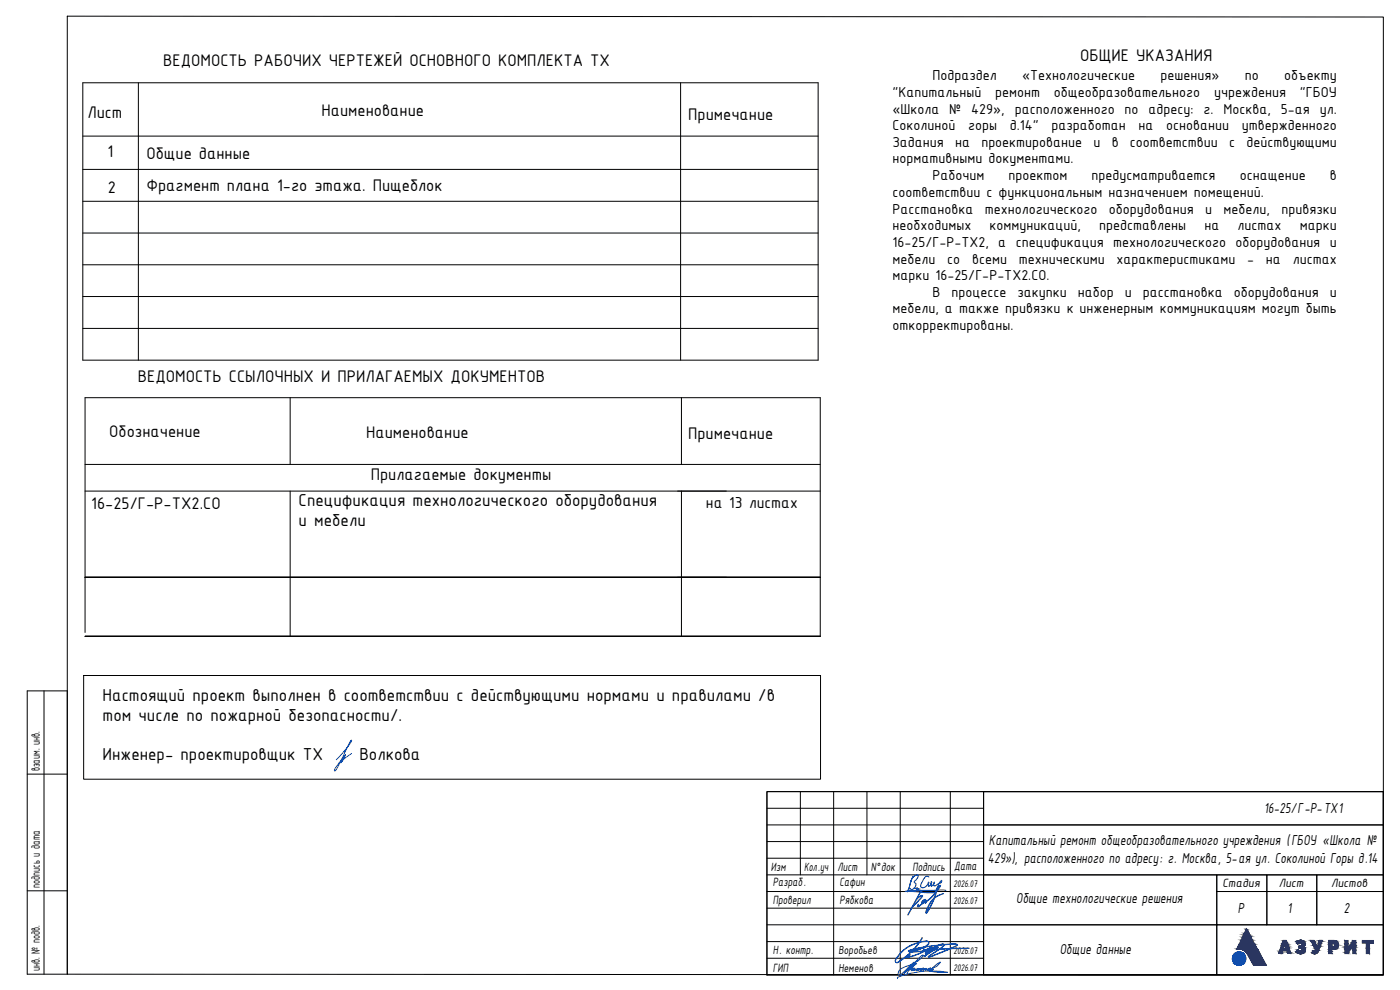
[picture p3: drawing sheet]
<svg xmlns="http://www.w3.org/2000/svg" width="420mm" height="297mm" viewBox="0 0 420 297" stroke-linecap="round" stroke-linejoin="round" font-family="sans-serif">
<g fill="none" stroke="#000" stroke-width=".3">
<path d="M20.2 4.9l395 .2v287.4l-395-.2zM24.8 24.8h220.7v83.3h-220.7zM41.5 24.8v83.3M204.3 24.8v83.3M24.8 40.8h220.7M24.8 50.8h220.7M24.8 60.4h220.7M24.8 69.9h220.7M24.8 79.4h220.7M24.8 89h220.7M24.8 98.5h220.7M87.1 119.3v20"/>
<path d="M204.5 119.3v20M25.5 139.3h220.7M25.5 147.3h220.7M87.1 147.3v43.6M204.5 147.3v43.6M25.5 173.2h220.7M25.5 189.8v-70.5h220.7v71.6h-220.7M8.2 207.3h12v85h-12zM13.2 207.3v85M25.1 202.7h221.2v31.1h-221.2zM8.2 232.3h12M8.2 267.3h12"/>
</g>
<!-- layer: _0 -->
<path d="M105.5 226.1l-2 1.4-1.2 1.4 1.3-2.4-2.9 3.8-.3 1 .5-.4 .7-1.2 3.8-7.6v.5l-.6 .9-3.9 4.5" fill="none" stroke="#2945fb" stroke-width=".3"/>
<!-- layer: _STAMP -->
<g fill="none" stroke="#000" stroke-width=".3">
<path d="M230.2 237.5h185v55h-185zM240.2 237.5v25M250.2 237.5v55M260.2 237.5v25M270.2 237.5v55M285.2 237.5v55M295.2 237.5h120v10h-120zM295.2 237.5v55M230.2 242.5h65M230.2 247.5h65M230.2 252.5h65M230.2 257.5h65"/>
<path d="M295.2 247.5h120v15h-120zM230.2 262.5h65M230.2 267.5h65M230.2 272.5h65M230.2 277.5h65M295.2 277.5h70v15h-70zM295.2 262.5h70v15h-70zM365.2 262.5h15v5h-15zM365.2 267.5h15v10h-15zM365.2 277.5h50v15h-50zM380.2 262.5h15v5h-15zM380.2 267.5h15v10h-15z"/>
<path d="M395.2 262.5h20v5h-20zM395.2 267.5h20v10h-20zM230.2 282.5h65M230.2 287.5h65"/>
</g>
<g fill="#2a3756" stroke="#2a3756" stroke-width=".3">
<path d="M371.1 284.8h.3z"/>
<path d="M373.6 285.4h4.1z"/>
<path d="M400 283h1.5z"/>
<path d="M400.5 283.1h1.1z"/>
<path d="M400.5 284h1.1z"/>
<path d="M393.4 282.2h.5z"/>
<path d="M393.7 285.9h1.6z"/>
<path d="M393.8 285.9h1.4z"/>
<path d="M394.3 286.1h.5z"/>
<path d="M390.2 282.1h.3z"/>
<path d="M390.7 283.4h.9z"/>
<path d="M390.3 283.7h1.2z"/>
<path d="M390 283.7h1.5z"/>
<path d="M390.4 284.5h1.3z"/>
<path d="M390.5 285.3h1.2z"/>
<path d="M390.1 286.1h.6z"/>
<path d="M383.8 286.1h.9z"/>
<path d="M386.4 286.1h1z"/>
<path d="M374 278.8l.2 .2zM374 278.8l.2 .2z"/>
<path d="M374 279l.3 .1zM374 279l.3 .1h-.4z"/>
<path d="M373.9 279.1l.8 .7-.4-.7zM373.9 279.1l.8 .7h-1.2z"/>
<path d="M373.5 279.8l1.3 .2-.1-.2zM373.5 279.8l1.3 .2h-1.4z"/>
<path d="M373.4 280l1.7 .5-.3-.5zM373.4 280l1.7 .5h-1.9z"/>
<path d="M373.2 280.5l2.1 .5-.2-.5zM373.2 280.5l2.1 .5h-2.3z"/>
<path d="M373 281l2.5 .2-.2-.2zM373 281l2.5 .2h-2.6z"/>
<path d="M372.9 281.2l3 .8-.4-.8zM372.9 281.2l3 .8h-3.4z"/>
<path d="M372.5 282l3.4 .1zM372.5 282l3.4 .1z"/>
<path d="M372.4 282.1l4.2 1.1-.7-1.1zM372.4 282.1l4.2 1.1h-4.7z"/>
<path d="M371.9 283.2l4.8 .2-.1-.2zM371.9 283.2l4.8 .2h-4.9z"/>
<path d="M371.8 283.4l5.2 .7-.3-.7zM371.8 283.4l5.2 .7h-5.6z"/>
<path d="M371.4 284.1l5.7 .1zM371.4 284.1l5.7 .1z"/>
<path d="M371.4 284.2l5.9 .4-.2-.4zM371.4 284.2l5.9 .4h-6.1z"/>
<path d="M371.2 284.6l6.2 .2-.1-.2zM371.2 284.6l6.2 .2h-6.3z"/>
<path d="M371.1 284.8h.6zM371.1 284.8h.8z"/>
<path d="M371.9 284.8h5.5zM371.9 284.8h5.5z"/>
<path d="M371.1 284.8h.3zM371.1 284.8h.6z"/>
<path d="M372 284.8h5.4zM372 284.8h5.4z"/>
<path d="M372.2 284.8h5.2zM372.2 284.8h5.2z"/>
<path d="M372.3 284.8h5.1zM372.3 284.8h5.1z"/>
<path d="M372.4 284.8h5zM372.4 284.8h5z"/>
<path d="M372.6 284.8l4.9 .1zM372.6 284.8l4.9 .1z"/>
<path d="M372.7 284.9l4.8 .1zM372.7 284.9l4.8 .1z"/>
<path d="M372.9 285l4.6 .1zM372.9 285l4.6 .1z"/>
<path d="M373 285.1h4.6zM373 285.1h4.6z"/>
<path d="M373.2 285.1l4.5 .1zM373.2 285.1l4.5 .1z"/>
<path d="M373.4 285.2l4.3 .1zM373.4 285.2l4.3 .1z"/>
<path d="M373.5 285.3l4.2 .1zM373.5 285.3l4.2 .1zM373.6 285.4h4.1z"/>
<path d="M373.7 285.4l4.1 .2zM373.7 285.4l4.1 .2z"/>
<path d="M373.8 285.6l4.1 .1zM373.8 285.6l4.1 .1z"/>
<path d="M373.9 285.7l4.1 .1zM373.9 285.7l4.1 .1z"/>
<path d="M374.1 285.8l3.9 .1zM374.1 285.8l3.9 .1z"/>
<path d="M374.1 285.9l4 .2zM374.1 285.9l4 .2z"/>
<path d="M374.2 286.1l4 .1zM374.2 286.1l4 .1z"/>
<path d="M374.3 286.2l4 .2-.1-.2zM374.3 286.2l4 .2h-3.9z"/>
<path d="M374.4 286.4l4.1 .4-.2-.4zM374.4 286.4l4.1 .4h-3.8z"/>
<path d="M374.7 286.8l4.1 .5-.3-.5zM374.7 286.8l4.1 .5h-3.9zM374.9 287.3h3.9zM374.9 287.3h3.9z"/>
<path d="M374.9 287.3l4.2 .7-.3-.7zM374.9 287.3l4.2 .7h-3.8z"/>
<path d="M375.3 288l3.9 .1-.1-.1zM375.3 288l3.9 .1h-3.8z"/>
<path d="M375.4 288.1l4.1 .5-.3-.5zM375.4 288.1l4.1 .5h-3.9z"/>
<path d="M375.6 288.6l4.2 .5-.3-.5zM375.6 288.6l4.2 .5h-3.9z"/>
<path d="M375.9 289.1l4.1 .5-.2-.5zM375.9 289.1l4.1 .5h-3.8z"/>
<path d="M376.2 289.6h3.2zM376.2 289.6h3.8z"/>
<path d="M376.2 289.6h1.9zM376.2 289.6h3.2z"/>
<path d="M408.9 282.2l3.3 .4v-.4zM408.9 282.2l3.3 .4h-3.3z"/>
<path d="M408.9 282.6l3.3 .4v-.4zM408.9 282.6l3.3 .4h-3.3z"/>
<path d="M410 283l1 1.6v-1.6zM410 283l1 1.6h-1z"/>
<path d="M410 284.6l1 1.5v-1.5zM410 284.6l1 1.5h-1z"/>
<path d="M406 282.2l.9 .6v-.6zM406 282.2l.9 .6h-1.3z"/>
<path d="M403.6 282.2l1 1v-1zM403.6 282.2l1 1h-1z"/>
<path d="M405.6 282.8l1.3 .8v-.8zM405.6 282.8l1.3 .8h-1.8z"/>
<path d="M406 283.6h.9zM406 283.6h.9z"/>
<path d="M405.1 283.6h.9zM405.1 283.6h.9z"/>
<path d="M405.1 283.6h.9zM405.1 283.6l.9 .1z"/>
<path d="M406 283.6l.9 .2v-.2zM406 283.6l.9 .2h-.9z"/>
<path d="M405.1 283.7l.7 .2 .2-.2zM405.1 283.7l.7 .2h-.8z"/>
<path d="M405 283.9l.8 .1zM405 283.9l.8 .1z"/>
<path d="M403.6 283.2l.9 .8 .1-.8zM403.6 283.2l.9 .8h-.9z"/>
<path d="M406 283.8l.9 .3v-.3zM406 283.8l.9 .3h-.9z"/>
<path d="M403.6 284l.9 .1v-.1zM403.6 284l.9 .1h-.9z"/>
<path d="M406 284.1l.9 .1zM406 284.1l.9 .1z"/>
<path d="M404.9 284l.7 .3 .2-.3zM404.9 284l.7 .3h-.9z"/>
<path d="M404.7 284.3h.9zM404.7 284.3l.9 .1z"/>
<path d="M403.6 284.1l.9 .3v-.3zM403.6 284.1l.9 .3h-.9z"/>
<path d="M404.7 284.4l.8 .2 .1-.2zM404.7 284.4l.8 .2h-.9z"/>
<path d="M404.6 284.6h.9zM404.6 284.6l.8 .1z"/>
<path d="M403.6 284.4l.9 .3v-.3zM403.6 284.4l.9 .3h-.9z"/>
<path d="M403.6 284.7l1.7 .1 .1-.1zM403.6 284.7l1.7 .1h-1.7z"/>
<path d="M406 284.2l.9 .8v-.8zM406 284.2l.9 .8h-.9z"/>
<path d="M403.6 284.8l1.1 1 .6-1zM403.6 284.8l1.1 1h-1.1z"/>
<path d="M406 285l.9 1.1v-1.1zM406 285l.9 1.1h-.9z"/>
<path d="M403.6 285.8l1 .3 .1-.3zM403.6 285.8l1 .3h-1z"/>
<path d="M398.7 282.2h1.8zM398.7 282.2h1.8z"/>
<path d="M398.7 282.2h1.9zM398.7 282.2h1.9z"/>
<path d="M398.7 282.2h2zM398.7 282.2h2z"/>
<path d="M398.7 282.2l2.2 .1zM398.7 282.2l2.2 .1z"/>
<path d="M398.7 282.3h2.3zM398.7 282.3h2.3z"/>
<path d="M398.7 282.3l2.5 .1zM398.7 282.3l2.5 .1z"/>
<path d="M398.7 282.4l2.6 .1zM398.7 282.4l2.6 .1z"/>
<path d="M398.7 282.5l2.6 .1zM398.7 282.5l2.6 .1z"/>
<path d="M398.7 282.6l2.7 .1zM398.7 282.6l2.7 .1z"/>
<path d="M398.7 282.7l2.7 .1zM398.7 282.7l2.7 .1z"/>
<path d="M398.7 282.8l2.8 .1zM398.7 282.8l2.8 .1z"/>
<path d="M398.7 282.9l2.8 .1zM398.7 282.9l2.8 .1z"/>
<path d="M399.7 283h1.8zM399.7 283h1.8zM400 283h1.5z"/>
<path d="M400.3 283h1.3zM400.3 283h1.3z"/>
<path d="M400.4 283l1.2 .1zM400.4 283l1.2 .1z"/>
<path d="M400.4 283.1h1.2zM400.4 283.1h1.2zM400.5 283.1h1.1z"/>
<path d="M400.5 283.1l1.1 .1zM400.5 283.1l1.1 .1z"/>
<path d="M400.6 283.2l1 .1zM400.6 283.2l1 .1z"/>
<path d="M400.6 283.3h1zM400.6 283.3h1zM400.6 283.3h1zM400.6 283.3h1z"/>
<path d="M398.7 283l1 .5v-.5zM398.7 283l1 .5h-1z"/>
<path d="M400.6 283.3l1.1 .2-.1-.2zM400.6 283.3l1.1 .2h-1.1zM400.6 283.5h1.1zM400.6 283.5h1.1z"/>
<path d="M400.6 283.5h1.1zM400.6 283.5l1 .2z"/>
<path d="M400.6 283.7h1zM400.6 283.7h1z"/>
<path d="M400.6 283.7h1zM400.6 283.7h1z"/>
<path d="M400.6 283.7l1 .1zM400.6 283.7l1 .1z"/>
<path d="M400.6 283.8h1zM400.6 283.8h1z"/>
<path d="M400.6 283.8h1zM400.6 283.8l1 .1z"/>
<path d="M400.6 283.9l1 .1zM400.6 283.9l1 .1zM400.5 284h1.1z"/>
<path d="M400.5 284h1.1zM400.5 284h1.1z"/>
<path d="M400.4 284h1.2zM400.3 284h1.3z"/>
<path d="M400.3 284h1.3zM400.3 284h1.2z"/>
<path d="M400.3 284l1.2 .1zM400 284.1h1.5z"/>
<path d="M398.7 283.5l1 .6v-.6zM398.7 283.5l1 .6h-1z"/>
<path d="M398.7 284.1h2.8zM398.7 284.1h2.8z"/>
<path d="M398.7 284.1h2.8zM398.7 284.1h2.8z"/>
<path d="M398.7 284.1h2.8zM398.7 284.1l2.8 .1z"/>
<path d="M398.7 284.2l2.7 .2 .1-.2zM398.7 284.2l2.7 .2h-2.7z"/>
<path d="M398.7 284.4h2.7zM398.7 284.4l2.6 .1z"/>
<path d="M398.7 284.5h2.6zM398.7 284.5l2.4 .1z"/>
<path d="M398.7 284.6h2.4zM398.7 284.6l2.2 .2z"/>
<path d="M398.7 284.8h2.2zM398.7 284.8h2.1z"/>
<path d="M398.7 284.8h2.1zM398.7 284.8h1.9z"/>
<path d="M398.7 284.8h1.9zM398.7 284.8l1.7 .1z"/>
<path d="M398.7 284.9h1.4zM398.7 284.9h1.7z"/>
<path d="M398.7 284.9l1 .6v-.6zM398.7 284.9l1 .6h-1z"/>
<path d="M398.7 285.5l1 .6v-.6zM398.7 285.5l1 .6h-1z"/>
<path d="M393.4 282.2h1zM393.4 282.2h1z"/>
<path d="M395.9 282.2h.9zM395.9 282.2h.9z"/>
<path d="M395.9 282.2h1zM395.9 282.2h1z"/>
<path d="M395.9 282.2h1zM395.9 282.2l1 .1z"/>
<path d="M395.9 282.3l.9 .2 .1-.2zM395.9 282.3l.9 .2h-1z"/>
<path d="M393.4 282.2l1.2 .4-.2-.4zM393.4 282.2l1.2 .4h-1z"/>
<path d="M393.6 282.6h1zM393.6 282.6h1z"/>
<path d="M395.8 282.5l.8 .5 .2-.5zM395.8 282.5l.8 .5h-1z"/>
<path d="M395.6 283l1 .1zM395.6 283l1 .1z"/>
<path d="M393.6 282.6l1.3 .7-.3-.7zM393.6 282.6l1.3 .7h-.9z"/>
<path d="M394 283.3l1.1 .2-.2-.2zM394 283.3l1.1 .2h-1z"/>
<path d="M395.6 283.1l.7 .6 .3-.6zM395.6 283.1l.7 .6h-.9z"/>
<path d="M394.1 283.5l1 .2v-.2zM394.1 283.5l1 .2h-.9z"/>
<path d="M395.4 283.7l.8 .2 .1-.2zM395.4 283.7l.8 .2h-.8z"/>
<path d="M395.4 283.9h.8zM395.4 283.9l.8 .1z"/>
<path d="M394.2 283.7l1.1 .3-.2-.3zM394.2 283.7l1.1 .3h-1z"/>
<path d="M395.3 284l.9 .1zM395.3 284l.9 .1z"/>
<path d="M395.3 284.1h.9zM395.3 284.1h.9z"/>
<path d="M394.3 284l1 .1zM394.3 284l1 .1z"/>
<path d="M394.3 284.1l1.7 .4 .2-.4zM394.3 284.1l1.7 .4h-1.5z"/>
<path d="M394.5 284.5l1.4 .2 .1-.2zM394.5 284.5l1.4 .2h-1.3z"/>
<path d="M394.6 284.7l1.2 .4 .1-.4zM394.6 284.7l1.2 .4h-1z"/>
<path d="M394.8 285.1h1zM394.8 285.1h1z"/>
<path d="M394.8 285.1h1zM394.8 285.1l.9 .1zM394.8 285.2h.9zM394.8 285.2h.9z"/>
<path d="M394.8 285.2l.9 .1zM394.8 285.2l.9 .1z"/>
<path d="M394.1 285.2l.2 .1zM394.1 285.2l.2 .1z"/>
<path d="M394.8 285.3h.9zM394.8 285.3h.9z"/>
<path d="M394 285.3h.4zM394 285.3h.4zM394 285.3h.4zM394 285.3h.4z"/>
<path d="M394.8 285.3l.9 .1zM394.7 285.4h1z"/>
<path d="M394 285.3l.5 .1zM394 285.3l.5 .1z"/>
<path d="M394.7 285.4h1zM394.6 285.4h1.1z"/>
<path d="M394 285.4h.6zM394 285.4h.6z"/>
<path d="M394 285.4h1.7zM394 285.4h1.6z"/>
<path d="M394 285.4h1.6zM394 285.4l1.6 .1z"/>
<path d="M394 285.5l1.5 .2 .1-.2zM394 285.5l1.5 .2h-1.7z"/>
<path d="M393.8 285.7h1.7zM393.8 285.7h1.7z"/>
<path d="M393.8 285.7h1.7zM393.8 285.7l1.6 .1z"/>
<path d="M393.7 285.8h1.7zM393.7 285.8l1.6 .1zM393.7 285.9h1.6z"/>
<path d="M393.7 285.9h1.6zM393.7 285.9h1.6z"/>
<path d="M393.8 285.9h1.5zM393.8 285.9h1.4zM393.8 285.9h1.4z"/>
<path d="M393.9 285.9h1.3zM393.9 285.9l1.2 .1z"/>
<path d="M394 286h1.1zM394 286h1.1z"/>
<path d="M394 286h1.1zM394 286l1.1 .1z"/>
<path d="M394.1 286.1h1zM394.1 286.1h.9z"/>
<path d="M394.1 286.1h.9zM394.1 286.1h.9z"/>
<path d="M394.2 286.1h.8zM394.2 286.1h.6zM394.3 286.1h.5z"/>
<path d="M394.4 286.2h.2zM394.3 286.1l.3 .1z"/>
<path d="M390.2 282.1h.4zM390.1 282.1h.5z"/>
<path d="M390.1 282.1h.6zM390.1 282.1h.6z"/>
<path d="M390.1 282.1l.7 .1zM389.9 282.2h.9z"/>
<path d="M389.9 282.2h.9zM389.8 282.2h1z"/>
<path d="M389.8 282.2h1.1zM389.7 282.2h1.2z"/>
<path d="M389.7 282.2h1.3zM389.6 282.2h1.4z"/>
<path d="M389.6 282.2l1.4 .1zM389.6 282.3h1.4z"/>
<path d="M389.6 282.3h1.6zM389.4 282.3h1.8z"/>
<path d="M389.4 282.3h1.8zM389.4 282.3h1.8z"/>
<path d="M389.4 282.3l1.9 .1zM389.3 282.4h2z"/>
<path d="M389.3 282.4h2zM389.2 282.4h2.1z"/>
<path d="M389.2 282.4l2.2 .1zM389.2 282.5h2.2z"/>
<path d="M389.2 282.5l2.2 .1zM389 282.6h2.4z"/>
<path d="M389 282.6h2.5zM389 282.6h2.5z"/>
<path d="M389 282.6l2.5 .1v-.1zM389 282.6l2.5 .1h-2.4zM389.1 282.7h2.4zM389.1 282.7h2.4z"/>
<path d="M389.1 282.7l2.5 .2-.1-.2zM389.1 282.7l2.5 .2h-2.4z"/>
<path d="M389.2 282.9h2.4zM389.2 282.9h2.4z"/>
<path d="M389.3 282.9h.8zM389.3 282.9h.9z"/>
<path d="M390.2 282.9h1.4zM390.2 282.9h1.4z"/>
<path d="M389.3 282.9h.7zM389.3 282.9h.8z"/>
<path d="M390.3 282.9h1.3zM390.3 282.9h1.3z"/>
<path d="M390.4 282.9l1.2 .1zM390.4 282.9l1.2 .1zM390.5 283h1.1zM390.5 283h1.1z"/>
<path d="M389.3 282.9h.7zM389.3 282.9l.6 .1z"/>
<path d="M390.5 283h1.1zM390.5 283h1.1z"/>
<path d="M389.3 283h.6zM389.3 283h.4z"/>
<path d="M389.3 283l.4 .1zM389.3 283l.4 .1z"/>
<path d="M390.6 283l1.1 .1zM390.6 283l1.1 .1z"/>
<path d="M390.6 283.1h1.1zM390.6 283.1h1.1z"/>
<path d="M389.3 283.1h.4zM389.3 283.1h.3z"/>
<path d="M390.6 283.1l1.1 .1zM390.6 283.1l1.1 .1z"/>
<path d="M389.3 283.1h.3zM389.3 283.1l.2 .1z"/>
<path d="M390.7 283.2l1 .1zM390.7 283.2l1 .1zM390.7 283.3h1zM390.7 283.3h1z"/>
<path d="M390.7 283.3h1zM390.7 283.3l.9 .1zM390.7 283.4h.9zM390.7 283.4h.9z"/>
<path d="M390.7 283.4h.9zM390.7 283.4h.9zM390.7 283.4h.9z"/>
<path d="M390.7 283.4l.9 .1zM390.7 283.4l.9 .1zM390.6 283.5h1zM390.6 283.5h1z"/>
<path d="M390.6 283.5h1zM390.6 283.5l1 .1z"/>
<path d="M390.6 283.6h1zM390.6 283.6h1zM390.6 283.6h1zM390.6 283.6h1z"/>
<path d="M390.6 283.6h1zM390.6 283.6l.9 .1z"/>
<path d="M390.5 283.7h1zM390.4 283.7h1.1z"/>
<path d="M390.4 283.7h1.1zM390.3 283.7h1.2zM390.1 283.7h1.4z"/>
<path d="M390.1 283.7h1.4zM390 283.7h1.5zM389.8 283.7h1.7z"/>
<path d="M389.8 283.7h1.7zM389.8 283.7l1.6 .2z"/>
<path d="M389.8 283.9h1.6zM389.8 283.9l1.5 .1z"/>
<path d="M389.8 284h1.5zM389.8 284h1.4z"/>
<path d="M389.8 284h1.4zM389.8 284l1.4 .1z"/>
<path d="M389.8 284.1h1.4zM389.8 284.1h1.4z"/>
<path d="M389.8 284.1l1.5 .1zM389.8 284.1l1.5 .1z"/>
<path d="M389.8 284.2h1.6zM389.8 284.2h1.6z"/>
<path d="M389.8 284.2l1.7 .1zM389.8 284.2l1.7 .1z"/>
<path d="M389.8 284.3l1.7 .1zM389.8 284.3l1.7 .1z"/>
<path d="M389.8 284.4l1.8 .1zM389.8 284.4l1.8 .1zM389.8 284.5h1.8zM389.8 284.5h1.8z"/>
<path d="M389.8 284.5h1.8zM389.8 284.5h1.8z"/>
<path d="M390.2 284.5h1.5zM390.2 284.5h1.5zM390.4 284.5h1.3z"/>
<path d="M390.5 284.5l1.2 .1zM390.5 284.5l1.2 .1zM390.6 284.6h1.1z"/>
<path d="M390.6 284.6h1.1zM390.6 284.6h1.1zM390.6 284.6h1.1z"/>
<path d="M390.6 284.6h1.1zM390.6 284.6h1.1z"/>
<path d="M390.7 284.6h1zM390.7 284.6h1z"/>
<path d="M390.7 284.6l1 .1zM390.7 284.6l1 .1zM390.7 284.7h1zM390.7 284.7h1z"/>
<path d="M390.7 284.7l1.1 .1zM390.7 284.7l1.1 .1zM390.8 284.8h1zM390.8 284.8h1z"/>
<path d="M390.8 284.8h1zM390.8 284.8h1z"/>
<path d="M390.8 284.8l1 .1zM390.8 284.8l1 .1z"/>
<path d="M390.8 284.9l1 .1zM390.8 284.9l1 .1z"/>
<path d="M390.8 285h1zM390.8 285h1z"/>
<path d="M390.8 285l1 .1zM390.7 285.1h1.1z"/>
<path d="M390.7 285.1h1.1zM390.7 285.1h1.1z"/>
<path d="M389.4 285l.2 .1zM389.4 285l.2 .1z"/>
<path d="M390.7 285.1h1.1zM390.7 285.1h1.1z"/>
<path d="M390.7 285.1l1.1 .1zM390.7 285.1l1.1 .1z"/>
<path d="M389.3 285.1l.5 .1zM389.3 285.1l.5 .1z"/>
<path d="M390.7 285.2h1.1zM390.7 285.2h1.1z"/>
<path d="M390.7 285.2h1zM390.7 285.2h1.1z"/>
<path d="M390.7 285.2l1 .1zM390.6 285.3h1.1z"/>
<path d="M389.2 285.2l.7 .1zM389.2 285.2l.7 .1zM389.2 285.3h.7zM389.2 285.3h.7z"/>
<path d="M390.6 285.3h1.1zM390.6 285.3h1.1zM390.4 285.3h1.3z"/>
<path d="M389.2 285.3h.9zM389.2 285.3h.9z"/>
<path d="M389.1 285.3h1.1zM389.1 285.3h1.1z"/>
<path d="M390.4 285.3h1.3zM390.3 285.3h1.4z"/>
<path d="M389.1 285.3h1.2zM389.1 285.3h1.2z"/>
<path d="M389.1 285.3l2.6 .1zM389.1 285.3l2.6 .1z"/>
<path d="M389.1 285.4h2.6zM389.1 285.4l2.6 .1h-2.7z"/>
<path d="M389 285.5h2.7zM389 285.5h2.6z"/>
<path d="M389 285.5h2.6zM389 285.5h2.6z"/>
<path d="M389 285.5h2.6zM389 285.5l2.6 .1z"/>
<path d="M389 285.6h2.6zM389 285.6h2.6zM389 285.6h2.6zM389 285.6h2.6z"/>
<path d="M389 285.6h2.6zM389 285.6l2.5 .1z"/>
<path d="M389 285.7h2.5zM389 285.7h2.5z"/>
<path d="M389 285.7h2.5zM389 285.7h2.5z"/>
<path d="M389.1 285.7h2.4zM389.1 285.7l2.3 .1z"/>
<path d="M389.2 285.8h2.2zM389.2 285.8l2.1 .1z"/>
<path d="M389.3 285.9h2zM389.3 285.9h2z"/>
<path d="M389.3 285.9h2zM389.3 285.9h1.9z"/>
<path d="M389.5 285.9h1.7zM389.5 285.9l1.6 .1z"/>
<path d="M389.6 286h1.5zM389.6 286h1.5z"/>
<path d="M389.6 286h1.5zM389.6 286l1.3 .1zM389.8 286.1h1.1zM389.8 286.1h1.1z"/>
<path d="M389.8 286.1h1.1zM389.8 286.1h1z"/>
<path d="M389.9 286.1h.9zM389.9 286.1h.8z"/>
<path d="M390 286.1h.7zM390 286.1h.7z"/>
<path d="M390.1 286.1l.3 .1zM390.2 286.2h.2z"/>
<path d="M385.1 282.2h1zM385.1 282.2h1z"/>
<path d="M385.1 282.2l1 .1v-.1zM385.1 282.2l1 .1h-1.1z"/>
<path d="M385 282.3l1.3 .6-.2-.6zM385 282.3l1.3 .6h-1.4z"/>
<path d="M384.9 282.9l1.5 .2-.1-.2zM384.9 282.9l1.5 .2h-1.6z"/>
<path d="M385.6 283.1h.8zM385.6 283.1h.8z"/>
<path d="M384.8 283.1l.8 .1zM384.8 283.1l.8 .1z"/>
<path d="M385.6 283.1l.9 .2-.1-.2zM385.6 283.1l.9 .2h-.8z"/>
<path d="M384.8 283.2h.8zM384.8 283.2l.7 .1h-.8z"/>
<path d="M384.7 283.3h.8zM384.7 283.3h.8z"/>
<path d="M385.7 283.3l.9 .4-.1-.4zM385.7 283.3l.9 .4h-.9z"/>
<path d="M384.7 283.3l.7 .5 .1-.5zM384.7 283.3l.7 .5h-.9z"/>
<path d="M385.7 283.7l.9 .1v-.1zM385.7 283.7l.9 .1h-.8z"/>
<path d="M385.8 283.8l.9 .2-.1-.2zM385.8 283.8l.9 .2h-.9z"/>
<path d="M385.8 284l1 .4-.1-.4zM385.8 284l1 .4h-.8z"/>
<path d="M384.5 283.8l.7 .6 .2-.6zM384.5 283.8l.7 .6h-.9z"/>
<path d="M384.3 284.4l.9 .1zM384.3 284.4l.9 .1z"/>
<path d="M386 284.4l.9 .1zM386 284.4l.9 .1z"/>
<path d="M384.3 284.5h.9zM384.3 284.5h.9z"/>
<path d="M384.3 284.5l2.7 .4-.1-.4zM384.3 284.5l2.7 .4h-2.9z"/>
<path d="M384.1 284.9l3 .4-.1-.4zM384.1 284.9l3 .4h-3.1z"/>
<path d="M384 285.3l.9 .1zM384 285.3l.9 .1z"/>
<path d="M386.2 285.3l1.1 .4-.2-.4zM386.2 285.3l1.1 .4h-1z"/>
<path d="M384 285.4l.9 .3v-.3zM384 285.4l.9 .3h-1z"/>
<path d="M386.3 285.7l1.1 .2-.1-.2zM386.3 285.7l1.1 .2h-1z"/>
<path d="M383.9 285.7l.8 .4 .2-.4zM383.9 285.7l.8 .4h-.9zM383.8 286.1h.9z"/>
<path d="M386.4 285.9l1 .2v-.2zM386.4 285.9l1 .2h-1z"/>
<path d="M386.4 286.1h1zM386.9 286.1h.5z"/>
<path d="M383.9 286.1h.8zM383.9 286.1h.8z"/>
</g>
<g fill="#1447b7" stroke="#1447b7" stroke-width=".3">
<path d="M371.7 285.6h.4z"/>
<path d="M370.9 285.9h1.9z"/>
<path d="M371.6 289.6h.6z"/>
<path d="M371.7 285.6l.5 .1zM371.5 285.7h.7z"/>
<path d="M371.5 285.7h.8zM371.4 285.7h.9z"/>
<path d="M371.4 285.7h1zM371.4 285.7h1z"/>
<path d="M371.4 285.7h1zM371.3 285.7h1.1z"/>
<path d="M371.3 285.7h1.3zM371.2 285.7h1.4z"/>
<path d="M371.2 285.7l1.5 .1zM371.1 285.8h1.6z"/>
<path d="M371.1 285.8l1.7 .1zM370.9 285.9h1.9zM370.9 285.9h1.9z"/>
<path d="M370.9 285.9l2.1 .1zM370.8 286h2.2z"/>
<path d="M370.8 286h2.2zM370.7 286h2.3z"/>
<path d="M370.7 286l2.5 .1zM370.6 286.1h2.6zM370.6 286.1h2.6zM370.6 286.1h2.6z"/>
<path d="M370.6 286.1l2.7 .1zM370.6 286.1l2.7 .1z"/>
<path d="M370.5 286.2h2.8zM370.5 286.2h2.8z"/>
<path d="M370.5 286.2l2.9 .1zM370.5 286.2l2.9 .1z"/>
<path d="M370.4 286.3l3 .1zM370.4 286.3l3 .1z"/>
<path d="M370.3 286.4l3.2 .1zM370.3 286.4l3.2 .1z"/>
<path d="M370.2 286.5h3.3zM370.2 286.5h3.3z"/>
<path d="M370.2 286.5l3.4 .1zM370.2 286.5l3.4 .1z"/>
<path d="M370.2 286.6l3.4 .1zM370.2 286.6l3.4 .1z"/>
<path d="M370.1 286.7l3.6 .1zM370.1 286.7l3.6 .1z"/>
<path d="M370.1 286.8l3.6 .1zM370.1 286.8l3.6 .1z"/>
<path d="M370 286.9l3.8 .1zM370 286.9l3.8 .1z"/>
<path d="M370 287h3.8zM370 287h3.8z"/>
<path d="M370 287l3.8 .1zM370 287l3.8 .1z"/>
<path d="M370 287.1l3.8 .1zM370 287.1l3.8 .1z"/>
<path d="M369.9 287.2l3.9 .1zM369.9 287.2l3.9 .1z"/>
<path d="M369.9 287.3l3.9 .1zM369.9 287.3l3.9 .1z"/>
<path d="M369.9 287.4l3.9 .1zM369.9 287.4l3.9 .1z"/>
<path d="M369.9 287.5l3.9 .1zM369.9 287.5l3.9 .1z"/>
<path d="M369.9 287.6l3.9 .1zM369.9 287.6l3.9 .1z"/>
<path d="M369.9 287.7l3.9 .1zM369.9 287.7l3.9 .1z"/>
<path d="M369.9 287.8l3.9 .1zM369.9 287.8l3.9 .1z"/>
<path d="M369.9 287.9l3.9 .1v-.1zM369.9 287.9l3.9 .1h-3.9z"/>
<path d="M369.9 288l3.9 .1zM369.9 288l3.9 .1z"/>
<path d="M370 288.1h3.8zM370 288.1l3.8 .1z"/>
<path d="M370 288.2h3.8zM370 288.2h3.8z"/>
<path d="M370 288.2h3.8zM370 288.2l3.7 .2z"/>
<path d="M370 288.4h3.7zM370 288.4h3.7z"/>
<path d="M370 288.4l3.7 .1zM370 288.4l3.7 .1z"/>
<path d="M370.1 288.5h3.6zM370.1 288.5l3.5 .1z"/>
<path d="M370.1 288.6h3.5zM370.1 288.6h3.5z"/>
<path d="M370.2 288.6h3.4zM370.2 288.6l3.3 .1zM370.2 288.7h3.3zM370.2 288.7h3.3z"/>
<path d="M370.2 288.7h3.3zM370.2 288.7l3.2 .1z"/>
<path d="M370.3 288.8h3.1zM370.3 288.8l3.1 .1z"/>
<path d="M370.4 288.9h3zM370.4 288.9l2.9 .1z"/>
<path d="M370.4 289h2.9zM370.4 289h2.9z"/>
<path d="M370.5 289h2.8zM370.5 289l2.7 .1z"/>
<path d="M370.5 289.1h2.7zM370.5 289.1l2.6 .1z"/>
<path d="M370.6 289.2h2.5zM370.6 289.2h2.4z"/>
<path d="M370.7 289.2h2.3zM370.7 289.2h2.3z"/>
<path d="M370.7 289.2h2.3zM370.7 289.2l2.2 .1z"/>
<path d="M370.8 289.3h2.1zM370.8 289.3h2z"/>
<path d="M370.9 289.3h1.9zM370.9 289.3l1.9 .1z"/>
<path d="M371 289.4h1.8zM371 289.4l1.7 .1z"/>
<path d="M371.1 289.5h1.6zM371.1 289.5h1.5z"/>
<path d="M371.1 289.5h1.5zM371.1 289.5h1.4z"/>
<path d="M371.2 289.5h1.3zM371.2 289.5h1.2z"/>
<path d="M371.3 289.5h1.1zM371.3 289.5h1.1z"/>
<path d="M371.4 289.5h1zM371.4 289.5h.8z"/>
<path d="M371.5 289.5h.7zM371.5 289.5l.7 .1z"/>
<path d="M371.6 289.6h.4zM371.6 289.6h.4z"/>
</g>
<g fill="none" stroke="#0052a5" stroke-width=".3">
<path d="M274 262.9l-.8 2.1-.4 1.9-.5 .7 1.4-4 .9-.9 1-.2-.2 .9-1 1.1 .5 .7-.2 .9-.9 .8h-.4l-.2-.4M275 269.8l1-.9 .8-.2-.5 .8-2.6 2.7M275.1 269.8l.9-.8 .9-.3-.5 .9-2.6 2.6M276.6 267.4l-.4 .2-3.8 6.9M276.7 267.4l-.4 .2-3.8 6.9M278.8 263.2l-.2-.3h-.6l-.6 .6-1 1.7-.1 .8 .5 .4 .7-.2 1.1-1 .2-.5-.3 .3 .1 .5a.29 .29 0 0 0 .2 .5 .29 .29 0 0 0 .3-.4l.6-.8-.3-.2v1.3l1-.9v-.3l-.2 .9 .4 .2 1.8-.9 .3-.7h-.3l-.5 .6-.7 2.2-.7 .8-2.4 .1-5.4-.6-1 .1 2.1-.2h10.1M283 268.1l-1.7 .7-1.6 1.3-1.3 2.1-.5 1.3 .1 .5 2-3.8 1.1-3.7 1.1-.8-2 2.7-2.4 2.1-.2 .5 .4-.8-1.1 .9-.3-.2 .2-.5 .7-.5 .1 .2-.9 1-1.4 1 .2-.8M283.2 268.1l-1.7 .7-1.5 1.1-1.4 2.1-.6 1.5 .1 .5 2-3.6 .8-2.2 .3-1.6 1.1-.9-2.2 3-2.1 1.8-.2 .5 .3-.8-1.1 .9-.3-.1 .2-.6 .8-.5-.1 .4-1.3 1.3-.8 .5 .2-.8M272.2 290.7l2.2-2-3.8 3.5a.59 .59 0 0 1-.9 .2 .59 .59 0 0 1 0-.9 4.4 4.4 0 0 1 3.4-1.9 9.3 9.3 0 0 0 3.9-2.7l.1-.4-.7 .4-5.1 5.2 .2-.5a7.7 7.7 0 0 1 3.2-2.2l.4-.4-2.4 2.3-.5 .9M273.5 291l.8-.3 .1-.2h-.1a.49 .49 0 0 0-.7 .1 .49 .49 0 0 0 .1 .6l1.8-.6a.41 .41 0 0 0-.4 .1 .41 .41 0 0 0 0 .5l1-.6-.5 .5 1.4-.6-.7 .6 1.4-.5-.7 .5 1.2-.5-.5 .6 1.5-.8-.7 .7 1.5-.6a4 4 0 0 0 2.2-1.8l-.7 .3-2 1.7a.33 .33 0 0 0 .1 .6 .33 .33 0 0 0 .4-.4l.1-.1-1 .1-.3 .3 2.8 .5h2.8l-2.5-.3a29.3 29.3 0 0 0-12.1 1.7l-.4 .1v.4"/>
<circle cx="275.2" cy="266.6" r=".11"/>
</g>
<g fill="#0052a5" stroke="#0052a5" stroke-width=".3">
<path d="M275.2 266.6h.1zM275.2 266.6h.1zM275.1 266.6h.2zM275.1 266.6h.2zM275.1 266.6h.2zM275.1 266.6h.2z"/>
<path d="M275.1 266.6h.2zM275.1 266.6h.2zM275.1 266.6h.2zM275.1 266.6h.2z"/>
<path d="M275.1 266.6l.2 .1zM275.1 266.6l.2 .1zM275.1 266.7h.2zM275.1 266.7h.2z"/>
<path d="M275.1 266.7h.2zM275.1 266.7h.2z"/>
</g>
<!-- layer: _TEXT -->
<path d="M276.7 281.3l-.9 1.6-1.9 2.3-4.1 3.3a.64 .64 0 0 1-1 .1 .64 .64 0 0 1 .1-1 11 11 0 0 1 9.7-5.2l.1 .2a1.35 1.35 0 0 1-1.1 1.4l-3.4 1.4 .1-.3 1.4-.5a1.18 1.18 0 0 1 1.5 0 1.44 1.44 0 0 1-1.1 1.3l-2 .9-2 .3v-.3l1-.4M276.8 281.4l-1 1.6-1.8 2.2-4.1 3.4a.64 .64 0 0 1-1 .1 .64 .64 0 0 1 .1-1 11.2 11.2 0 0 1 9.6-5.1 .79 .79 0 0 1-.6 1.2l-3.7 1.7v-.2l1.5-.6a1.3 1.3 0 0 1 1.5 0 1.36 1.36 0 0 1-1.1 1.3l-2.8 1a.97 .97 0 0 1-1.3 0l.4-.3 .7-.2M290.8 284.5l-6.6 .1-10 1-1.3-.1-.3-.2 1.7-.6 2.8-.6 6.6-.8 2.9-.1a.37 .37 0 0 1 .4 0 .37 .37 0 0 1 .2 .4l-3.7 1.7-3.4 1.4-1.5 .3 4.6-3.3a.32 .32 0 0 0 0-.5 .32 .32 0 0 0-.5 0l-2.2 .8-3.1 2.9 4.1-2.8-3 1.4a.46 .46 0 0 1-.8-.1l1.1-.8 1-.3a.32 .32 0 0 1 .5 .2 .32 .32 0 0 1-.3 .4l-1.2 .9a.78 .78 0 0 1-1.1 .2l.3-.6 1.4-1.1-2.5 1.3M290.9 284.6l-7 .1-8.2 .9h-2.6a.26 .26 0 0 1-.4-.2 .26 .26 0 0 1 .4-.2l3.3-.8 4.3-.7 5.4-.4 1.3 .2-4 2-3.4 1.4-1.4 .3 4.3-3a.52 .52 0 0 0 .4-.8h-.9l-1.7 .7-3.2 2.9 4.1-2.7-3.3 1.4a.29 .29 0 0 1-.5-.1 .29 .29 0 0 1 .2-.4l1.8-.8a.31 .31 0 0 1 .5 .1 .31 .31 0 0 1-.3 .5l-1.3 1.1a.48 .48 0 0 1-.5 .2 .48 .48 0 0 1-.4-.4l.6-.7 1-.8-2.4 1.3" fill="none" stroke="#1616e3" stroke-width=".3"/>
<g font-size="5.6">
<text x="89.6" y="151.8">Спецификация технологического оборудования</text>
<text x="89.6" y="157.8">и мебели</text>
<text x="30.8" y="210.3">Настоящий проект выполнен в соответствии с действующими нормами и правилами /в</text>
<text x="30.8" y="216.2">том числе по пожарной безопасности/.</text>
<text x="30.8" y="228.2">Инженер- проектировщик ТХ</text>
<text x="107.9" y="228.2">Волкова</text>
</g>
<g font-size="5.4">
<text x="49" y="19.8">ВЕДОМОСТЬ РАБОЧИХ ЧЕРТЕЖЕЙ ОСНОВНОГО КОМПЛЕКТА ТХ</text>
<text x="324.2" y="18.2">ОБЩИЕ УКАЗАНИЯ</text>
<text x="26.2" y="35.3">Лист</text>
<text x="96.5" y="34.9">Наименование</text>
<text x="206.5" y="35.9">Примечание</text>
<text x="32.3" y="47.2">1</text>
<text x="43.9" y="47.8">Общие данные</text>
<text x="32.3" y="57.9">2</text>
<text x="43.9" y="57.3">Фрагмент плана 1-го этажа. Пищеблок</text>
<text x="41.4" y="114.7">ВЕДОМОСТЬ ССЫЛОЧНЫХ И ПРИЛАГАЕМЫХ ДОКУМЕНТОВ</text>
<text x="32.8" y="131">Обозначение</text>
<text x="109.9" y="131.5">Наименование</text>
<text x="206.5" y="131.8">Примечание</text>
<text x="111.3" y="143.9">Прилагаемые документы</text>
<text x="27.4" y="152.7">16-25/Г-Р-ТХ2.СО</text>
</g>
<text font-size="5.1" x="211.9" y="152.4">на 13 листах</text>
<g font-size="4.7">
<text x="267.8" y="29.1">&quot;Капитальный</text>
<text x="279.8" y="24.1">Подраздел</text>
<text x="298.7" y="29.1">ремонт</text>
<text x="306.8" y="24.1">«Технологические</text>
<text x="316.3" y="29.1">общеобразовательного</text>
<text x="348.3" y="24.1">решения»</text>
<text x="364.4" y="29.1">учреждения</text>
<text x="373.6" y="24.1">по</text>
<text x="385.4" y="24.1">объекту</text>
<text x="390.1" y="29.1">&quot;ГБОУ</text>
<text x="267.8" y="34.1">«Школа № 429», расположенного по адресу: г. Москва, 5-ая ул.</text>
<text x="267.8" y="39.1">Соколиной</text>
<text x="290.5" y="39.1">горы</text>
<text x="303" y="39.1">д.14&quot;</text>
<text x="315.6" y="39.1">разработан</text>
<text x="341.7" y="39.1">на</text>
<text x="350" y="39.1">основании</text>
<text x="372.7" y="39.1">утвержденного</text>
<text x="267.8" y="44.1">Задания</text>
<text x="286.6" y="44.1">на</text>
<text x="294.5" y="44.1">проектирование</text>
<text x="328.2" y="44.1">и</text>
<text x="333.6" y="44.1">в</text>
<text x="339.1" y="44.1">соответствии</text>
<text x="368.9" y="44.1">с</text>
<text x="374.1" y="44.1">действующими</text>
<text x="267.8" y="49.1">нормативными документами.</text>
<text x="267.8" y="59">соответствии с функциональным назначением помещений.</text>
<text x="279.8" y="54">Рабочим</text>
<text x="302.7" y="54">проектом</text>
<text x="327.6" y="54">предусматривается</text>
<text x="372.1" y="54">оснащение</text>
<text x="399.1" y="54">в</text>
<text x="267.8" y="64.1">Расстановка</text>
<text x="295.5" y="64.1">технологического</text>
<text x="332.8" y="64.1">оборудования</text>
<text x="361.7" y="64.1">и</text>
<text x="367.2" y="64.1">мебели,</text>
<text x="384.6" y="64.1">привязки</text>
<text x="267.8" y="69.1">необходимых</text>
<text x="297" y="69.1">коммуникаций,</text>
<text x="329.9" y="69.1">представлены</text>
<text x="361.5" y="69.1">на</text>
<text x="371.4" y="69.1">листах</text>
<text x="390.1" y="69.1">марки</text>
<text x="267.8" y="74.1">16-25/Г-Р-ТХ2, а спецификация технологического оборудования и</text>
<text x="267.8" y="79.1">мебели</text>
<text x="284.3" y="79.1">со</text>
<text x="291.7" y="79.1">всеми</text>
<text x="305.7" y="79.1">техническими</text>
<text x="335.1" y="79.1">характеристиками</text>
<text x="374.3" y="79.1">-</text>
<text x="379.9" y="79.1">на</text>
<text x="388" y="79.1">листах</text>
<text x="267.8" y="84.1">марки 16-25/Г-Р-ТХ2.СО.</text>
<text x="279.8" y="89.1">В</text>
<text x="285.5" y="89.1">процессе</text>
<text x="305.4" y="89.1">закупки</text>
<text x="323.5" y="89.1">набор</text>
<text x="337.6" y="89.1">и</text>
<text x="343" y="89.1">расстановка</text>
<text x="370.3" y="89.1">оборудования</text>
<text x="399.1" y="89.1">и</text>
<text x="267.8" y="94.1">мебели, а также привязки к инженерным коммуникациям могут быть</text>
<text x="267.8" y="99">откорректированы.</text>
<text x="379.4" y="243.8">16-25/Г-P-ТХ1</text>
<text x="296.8" y="253.6">Капитальный ремонт общеобразовательного учреждения (ГБОУ «Школа №</text>
<text x="296.4" y="258.9">429»), расположенного по адресу: г. Москва, 5-ая ул. Соколиной Горы д.14</text>
<text x="305" y="271">Общие технологические решения</text>
<text x="371.5" y="274">Р</text>
<text x="386.4" y="274">1</text>
<text x="403.3" y="274">2</text>
<text x="318.1" y="286.4">Общие данные</text>
</g>
<g font-size="3.9">
<text x="11.9" y="231.5" transform="rotate(-90 11.9 231.5)">взаим. инв.</text>
<text x="231.3" y="261.3">Изм</text>
<text x="241.3" y="261.2">Кол.уч</text>
<text x="251.3" y="261.3">Лист</text>
<text x="261.3" y="261.3">N°док</text>
<text x="273.8" y="261.3">Подпись</text>
<text x="286.4" y="261.1">Дата</text>
<text x="11.9" y="266.5" transform="rotate(-90 11.9 266.5)">подпись и дата</text>
<text x="232" y="265.9">Разраб.</text>
<text x="252" y="265.9">Сафин</text>
<text x="366.9" y="266.3">Стадия</text>
<text x="383.8" y="266.3">Лист</text>
<text x="399.5" y="266.3">Листов</text>
<text x="232" y="271.1">Проверил</text>
<text x="252" y="271.3">Рябкова</text>
<text x="232" y="286.1">Н. контр.</text>
<text x="11.9" y="291.5" transform="rotate(-90 11.9 291.5)">инв. № подв.</text>
<text x="232" y="291.7">ГИП</text>
</g>
<g font-size="3.8">
<text x="251.6" y="286.3">Воробьев</text>
<text x="251.6" y="291.6">Неменов</text>
</g>
<g font-size="3.1">
<text x="286.1" y="266.3">2026.07</text>
<text x="286.1" y="271.3">2026.07</text>
<text x="286.1" y="286.3">2026.07</text>
<text x="286.1" y="291.3">2026.07</text>
</g>
</svg>
